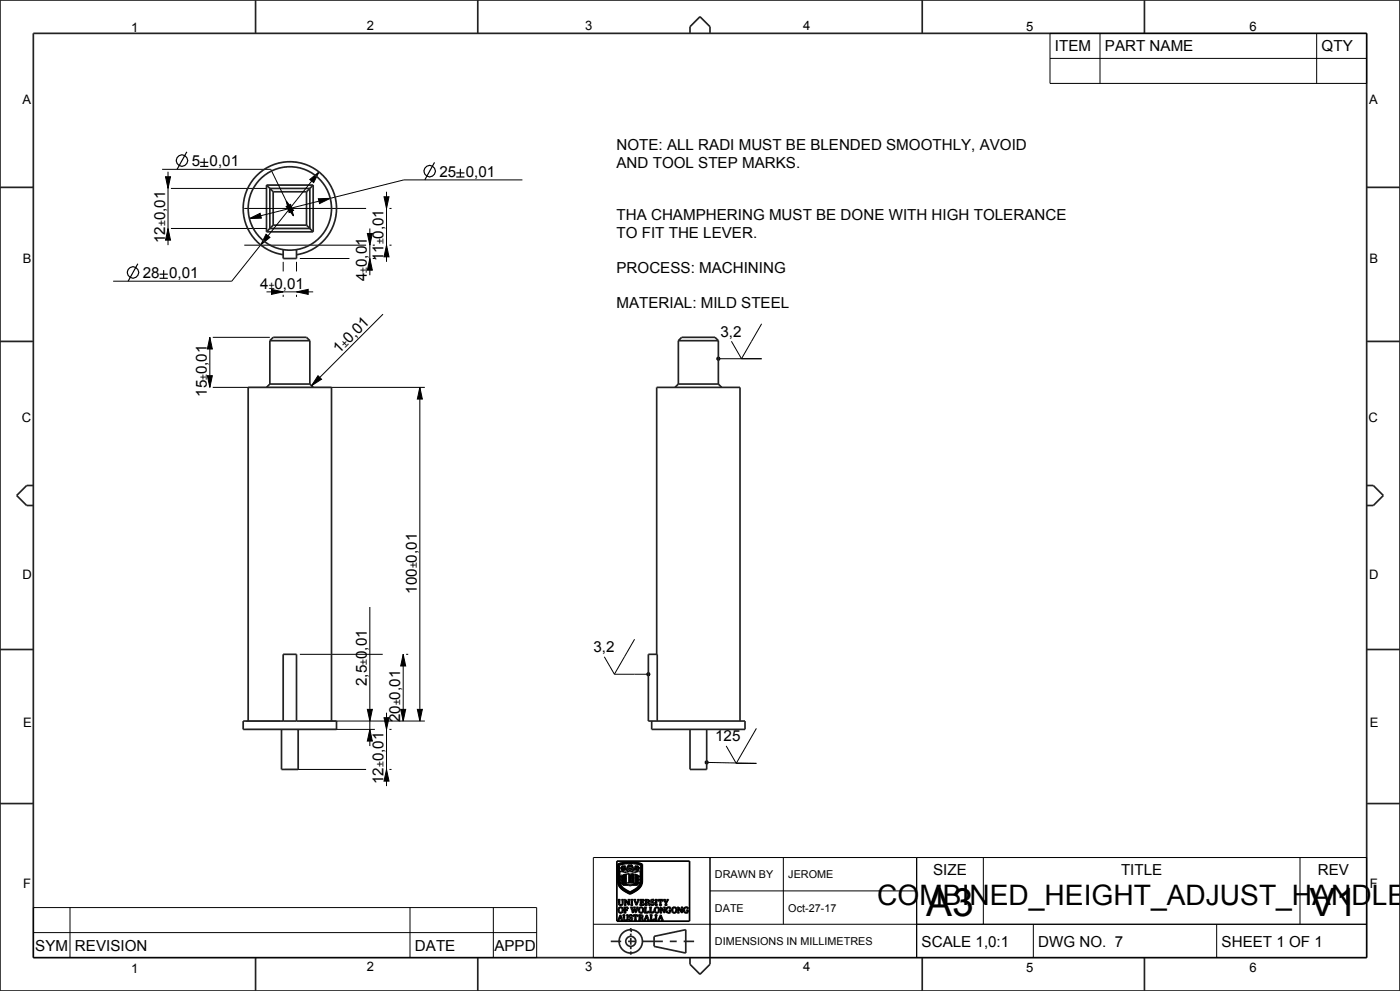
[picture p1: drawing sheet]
<svg xmlns="http://www.w3.org/2000/svg" width="420mm" height="297mm" viewBox="0 0 420 297" stroke-linecap="round" stroke-linejoin="round" font-family="sans-serif">
<g fill="none" stroke="#000" stroke-width=".51">
<path d="M185.1 258.1h21.8v18h-21.8zM185.3 259l1.5-.5 1.8-.2 2.2 .2 1.9 .5-.1 5.6-.3 1-.9 .9-2.4 1.4-1.8-.9-1.1-1-.7-1.6zM185.4 259.1l1.7-.5 2.1-.2 2 .2 1.4 .5v5.4l-.4 1.1-.9 .9-2.3 1.3-1.8-1-1.1-.9-.6-1.6zM185.6 259.2l1.5-.5 1.7-.1 2 .1 1.7 .5-.2 5.8-.8 1.2-1.9 1.2a1.1 1.1 0 0 1-1.6-.2l-1.6-1.1-.7-1.2zM185.8 259.3l1.4-.4 1.8-.1 1.8 .1 1.5 .4-.2 5.7-.9 1.2-2.1 1.3-2.2-1.3-1-1.2zM186.6 259.5l.4 .4 .5-.4-.2 .7 .3 .6-.5-.2-.6 .3 .2-.5-.5-.2 .5-.2zM186.7 259.6l.1 .4zM187.3 259.7l.1-.1-.2 .3zM188.4 259.2l.5 .1 .1 .4 .2-.4 .4-.1-.1 .6 .6 .2-.3 .3h-.5l-.3 .7-.3-.7-.7-.3 .6-.2zM188.6 259.4l.3 .3zM189.2 259.4h.3l-.3 .3zM189.5 259.9l.5 .1z"/>
<path d="M190.6 259.6l.3 .3zM191 259.9l-.5-.4v.4l.2 .3-.3 .6 .6-.2 .2 .3h.4l-.3-.5M191 259.9h.1M191 259.9l.4-.4v.6l.5 .1-.6 .2M191.4 259.6l-.2 .4zM185.4 269.6h.7l-.2 .2v1.1l.4 .3 .4-.3v-1l-.2-.3h.6l-.2 .2-.2 1.3-.5 .2-.5-.2-.1-1.3zM185.8 273.2h.1M185.9 272.1l.4-.1 .3 .3 .1 .8-.3 .4-.6-.3zM185.9 261.2l1.8 .2 1.4-.2 1.2 .2 1.8-.2v3.2l-.5 1.1-.9 .9-1.7 .9-1.9-1.1-.7-.7-.4-.9zM186.1 274.5v.1a.3 .3 0 0 1 .2 .3 .3 .3 0 0 1-.4 .3zM186.1 274.2l.9 1.6h-.8l.3-.1-.2-.5h-.5l-.2 .5 .2 .1h-.5zM186.3 260.2h.1"/>
<path d="M186.3 260.2l.3-.1zM186.3 264.5h.2zM186.3 262.6l.2 .1zM186.3 263.3l.4 .3-.2 .3-.3-.3zM186.3 262.4l.4 .2-.3 .4-.2-.3zM186.3 264.2l.4 .2-.3 .4-.2-.3zM186.7 260.6l.1-.1-.2 .3zM186.8 262.2h.2l-.1 2.9 2.1 .2 2.2-.2v-2.6l-.1 2.5-.1-2.8h.3v2.1a.68 .68 0 0 1-.1 .9 .68 .68 0 0 1-.9 0l-1.3 .2-2.2-.2zM186.8 274.2h.7l-.2 .2v1l.5 .4 .4-.4v-.9l-.3-.3h.6l-.2 .2-.2 1.3-.5 .2-.4-.2-.1-1.3zM186.9 260.5l.4-.3-.1 .2zM187.1 260.6h.1M187.1 271.9h1.3v.5l-.4-.4a.34 .34 0 0 0-.5 .3 .34 .34 0 0 0 .4 .4l.2-.3v.7l-.5-.3v.6l.2 .2h-.7l.2-.3v-1.2z"/>
<path d="M187.2 262.1l-.1 2.7zM187.3 269.6h.4l.9 1.3v-1l-.2-.3h.6l-.3 .3v1.4l-1.1-1.4v1.1l.3 .3h-.6l.2-.3v-1.1zM187.3 262l1.6 .1v.1l-.3-.1 .3 .2v.2l-.3-.1 .3 .2v.2l-.3-.1 .3 .3h-.3l.3 .3-.3-.1 .3 .2v.2l-.3-.1 .3 .2-.3 .1 .3 .3h-.3l.3 .1v.2l-.3-.1 .3 .4h-1.6zM187.4 264.1l.3 .1M187.4 264.1l.1 .1M187.4 262.8h.5zM187.4 264.4h.5zM187.4 263.9h.5zM187.4 262.5h.5zM187.4 263.6h.5zM187.4 263.1h.5zM187.4 262.2h.5z"/>
<path d="M187.5 264.2h.1M187.5 263.4h.3M187.5 260.2l.9 .8-.7-.3zM187.7 264.2h-.2M187.7 264.2h.2h-.4M187.8 263.3l-.3 .1M187.8 263.3h.1M187.8 263.3v.1M188.1 260l.4-.1zM188.7 263.5h.1M188.8 260.2l.5 .1-.4 .1zM188.8 274.3l.9-.1v.4l-.4-.3-.4 .2 .8 .7-.3 .6-.8 .1v-.5l.5 .4 .5-.3-.9-.6z"/>
<path d="M189.1 262.1l1.7-.1v2.6l-1.7 .1zM189.2 269.6h.7l-.2 .2v1.2l.2 .3h-.7l.2-.3v-1.2zM189.4 263l.9 .1zM189.4 262.2l.9 .1zM189.4 263.5l.9 .2zM189.4 262.7l.9 .1zM189.4 262.7h.1M189.4 263.8l.9 .1zM189.4 264l.9 .2zM189.4 263.8h.1M189.4 263.2l.8 .2M189.4 263.2v.1"/>
<path d="M189.4 262.4l.9 .2zM189.4 263.3l.9 .1M189.4 264.3l.9 .2zM190 274.2h1.3v.5l-.5-.4v1.4l.2 .1h-.8l.3-.1v-1.4l-.6 .4zM190.1 269.6h.7l-.2 .2 .4 1.2 .4-1.1-.2-.3h.6l-.8 1.7zM190.2 262.6h.1M190.2 264.4h.1M190.2 263.4h.1M190.3 272.5l-.5 1.1-.7-1.7h.7l-.2 .2 .3 1.1 .4-.9-.3-.4h.7l-.2 .2 .3 1.1 .1-.4M190.3 272.5h.1M190.3 272.5l.5 1.1 .7-1.7h-.6l.2 .2-.1 .6M190.4 260.2h.1l-.1 .4-.7 .4z"/>
<path d="M190.8 260.2l.3 .3zM190.8 260.2h.1M190.9 271.3h.1M190.9 262.1l.1 2.7zM190.9 260.1l.3 .3zM190.9 272.8h.1M191.1 265h.1M191.2 260.5l.3 .3zM191.3 260.4h.1M191.4 263.5l.4-.1a.25 .25 0 0 1 .1 .3 .25 .25 0 0 1-.3 .1l.1-.2zM191.4 264.4l.4-.1v.5h-.2l.1-.2zM191.4 262.6l.4-.2v.6h-.2l.1-.3z"/>
<path d="M191.4 260.1l.4 .1zM191.5 274.2l1.3 .2v.4l-.4 .2 .3 .2 .4 .7-.4-.1-.2-.6-.3-.1h-.2v.6l.3 .1h-.8l.3-.1v-1.3zM191.8 262.4h.1M191.9 269.6h1.3v.5l-.5-.4a.32 .32 0 0 0-.3 .3 .32 .32 0 0 0 .2 .4l.3-.3v.6l-.2-.2h-.3a.44 .44 0 0 0 .1 .5 .44 .44 0 0 0 .5 .1l.3-.3v.5h-1.4l.3-.5-.1-1zM192 272.1l.5-.1 .3 .3v.8l-.3 .4-.6-.4zM192 274.3l.5 .1v.5l-.5 .1zM193.3 271.9h.7l-.3 .2v1.4l.6-.1 .3-.4v.6h-1.4l.3-.2v-1.3zM193.7 271.1l-.2 .2h.7l-.2-.2M193.7 271.1v-1.3l-.2-.2 1 .1 .3 .4-.4 .3 .3 .2 .3 .7-.4-.1-.3-.7h-.4v.6M193.7 271.1h.1M193.9 269.7l.6 .1-.1 .5-.5 .1zM193.9 271.1h.1"/>
<path d="M194 274.5v.3a.24 .24 0 0 1 .1 .4 .24 .24 0 0 1-.4-.1zM194 274.2l.9 1.6h-.8l.2-.1-.1-.5h-.5l-.2 .5 .2 .1h-.5zM194.8 271.9h.7l-.2 .2v1.4l.5-.1 .3-.4a.5 .5 0 0 1-.2 .6 .5 .5 0 0 1-.6 0h-.5l.2-.4v-1.1zM194.9 274.2h.8l-.2 .2v1.4l.5-.1 .2-.4 .1 .5h-1.3l.2-.1v-1.3zM195.3 269.8l.9-.2v.5l-.4-.4-.4 .2 .8 .7-.2 .6-.8 .1v-.5l.5 .4 .4-.3-.9-.6zM196.4 274.2h.8l-.3 .2v1.3l.3 .1h-.8l.3-.1v-1.3zM196.5 269.6h.7l-.2 .2v1.2l.2 .3h-.7l.3-.2v-1.2zM196.8 272.1l.4-.1 .3 .3v.7l-.2 .5h-.4l-.3-.3zM197.5 269.6h.8a.4 .4 0 0 1 .5 .1 .4 .4 0 0 1 .1 .4l-.6-.4v1.4l.2 .2h-.7l.2-.2v-1.4l-.5 .4zM198 271.9a1.64 1.64 0 0 1 1.2 1.2l.1 .1v-1l-.3-.3h.7l-.3 .3v1.4l-1.1-1.4v1.1l.3 .3h-.6l.2-.5v-1zM198.1 274.5l.3 .7h-.5zM198.2 274.2l.8 1.6h-.7l.2-.1-.1-.5h-.5l-.2 .5 .2 .1h-.5z"/>
<path d="M199 269.6h.7l-.2 .2 .1 .3a.27 .27 0 0 0 .4 .2 .27 .27 0 0 0 .2-.4l-.2-.3h.6l-.7 1v.5l.3 .2h-.8l.3-.2v-.5zM200 272.1l1.1-.2v.5l-.4-.4-.4 .1-.3 .7 .2 .5 .4 .2 .3-.1v-.5l-.2-.1h.6l-.2 .7-.6 .1-.6-.3-.2-.6zM202 272.1l.4-.1 .3 .3 .1 .8-.4 .4-.6-.3zM203.2 271.9a1.51 1.51 0 0 1 1.3 1.2l.1-.9-.3-.3h.6l-.2 .3v1.4l-1.2-1.4 .1 1.1 .2 .3h-.6l.2-.7v-.8zM205.3 272.1l1.1-.2v.5l-.7-.4-.4 .8 .2 .5 .4 .2 .3-.1v-.5l-.3-.1h.7l-.2 .7-.6 .1-.6-.3-.2-.6z"/>
<circle cx="189" cy="260" r=".16"/>
<circle cx="186.2" cy="272.8" r=".83"/>
<circle cx="186.4" cy="263.6" r=".1"/>
<circle cx="187" cy="260.2" r=".17"/>
<circle cx="192.3" cy="272.8" r=".82"/>
<circle cx="197" cy="272.7" r=".82"/>
<circle cx="202.3" cy="272.7" r=".82"/>
</g>
<g fill="none" stroke="#000" stroke-width=".35">
<path d="M56 45.5l-2.9 5.2M60 48.6h2.5M60 49.9h2.5M61.3 47.4v2.5M130.4 48.7l-3 5.2M136.9 51.8h2.4M136.9 53h2.4M138.1 50.6v2.4M41.4 79l-3 5.3M47.9 82.2h2.4M47.9 83.4h2.4M49.1 81v2.4"/>
<circle cx="54.6" cy="48.1" r="1.72"/>
<circle cx="128.9" cy="51.3" r="1.72"/>
<circle cx="39.9" cy="81.7" r="1.72"/>
</g>
<g fill="#000">
<path d="M49.7 53h1.5l-.8 3.5zM92.9 53.8l2.8-2.3-1.6 3.2zM95.5 59.6l3.6-.2-3.2 1.6zM50.4 68.5l.8 3.5h-1.5zM74.8 65.5l3.2-1.6 .4 1.5zM79.8 70.2l1.2 .9-2.8 2.3zM85.9 60.2l2.2 2.8-1.4 .7zM85.8 61.9l1.4-.7 .9 3.5zM110.2 70h1.5l-.7 3.5zM111 77.5l.7 3.5h-1.5zM116 73.5l.7 3.5h-1.5zM115.2 59h1.5l-.7 3.5z"/>
<path d="M81.5 86.7l3.5 .8-3.5 .7zM89 87.5l3.5-.8v1.5zM62.2 112.6h1.5l-.7 3.5zM63 101.1l.7 3.5h-1.5zM95.4 112.6l1.1 1.1-3 1.9zM126 116.1l.7 3.5h-1.5zM215.1 107.3l.3-.3 .4 .1 .2 .4-.2 .4-.4 .1-.3-.3zM121 196.1l.7 3.5h-1.5zM110.2 212.6h1.5l-.7 3.5zM111 218.6l.7 3.5h-1.5zM115.2 215.1h1.5l-.7 3.5zM120.2 212.6h1.5l-.7 3.5z"/>
<path d="M125.2 212.6h1.5l-.7 3.5zM194.1 201.8l.3-.2 .4 .1 .2 .4-.2 .4-.4 .1-.3-.3zM116 230.6l.7 3.5h-1.5zM211.6 228.3l.3-.3 .4 .1 .2 .4-.2 .4-.4 .1-.3-.3z"/>
</g>
<g fill="none" stroke="#000" stroke-width=".3">
<path d="M315 10h95v15h-95zM315 17.5h95M330 10v15M395 10v15M48.6 50.7h32.6l6.9 14M49.7 53h1.5l-.8 3.5zM50.4 51.5v22M51.3 56.5h28.7M92.9 53.8l2.8-2.3-1.6 3.2zM95.5 59.6l3.6-.2-3.2 1.6zM95.7 51.5l-26.2 32.8h-35.6M115.2 59h1.5l-.7 3.5z"/>
<path d="M116 57.5v21M156.7 53.9h-35.6l-46.3 11.6M50.4 68.5l.8 3.5h-1.5zM51.3 68.5h28.7M73.3 73.5h36.5M73.3 62.5h36.5M74.8 65.5l3.2-1.6 .4 1.5zM79.8 70.2l1.2 .9-2.8 2.3zM85 78.5v2.8M85.8 61.9l1.4-.7 .9 3.5zM85.9 60.2l2.2 2.8-1.4 .7zM89 78.5v2.8"/>
<path d="M90 77.5h14.8M110.2 70h1.5l-.7 3.5zM111 77.5l.7 3.5h-1.5zM111 68.5v14M111.8 77.5h.7M111.8 73.5h.7M116 73.5l.7 3.5h-1.5zM116.8 73.5h.7M116.8 62.5h.7M80 87.5h14M81.5 86.7l3.5 .8-3.5 .7zM85 88.3v.7"/>
<path d="M89 87.5l3.5-.8v1.5zM89 88.3v.7M114.9 94.1l-21.4 21.5M228.5 97l-6.1 10.5-3-5.2M62.2 112.6h1.5l-.7 3.5zM63 101.1l.7 3.5h-1.5zM63 101.1v15M63.8 116.1h63.7M63.8 101.1h17.2M95.4 112.6l1.1 1.1-3 1.9zM126 116.1l.7 3.5h-1.5zM126 116.1v100"/>
<path d="M215.1 107.3l.3-.3 .4 .1 .2 .4-.2 .4-.4 .1-.3-.3zM216 107.5h12.5M90 196.1h24.8M111 181.9v41.7M121 196.1l.7 3.5h-1.5zM121 196.1v20M121.8 196.1h.7M181.3 196.8l3 5.3M190.4 191.6l-6.1 10.5M74 218.6h38.5M74 216.1h10M90 216.1h37.5"/>
<path d="M110.2 212.6h1.5l-.7 3.5zM111 218.6l.7 3.5h-1.5zM115.2 215.1h1.5l-.7 3.5zM116 213.6v22M116.8 218.6h.7M120.2 212.6h1.5l-.7 3.5zM125.2 212.6h1.5l-.7 3.5zM184.3 202.1h9.7M194.1 201.8l.3-.2 .4 .1 .2 .4-.2 .4-.4 .1-.3-.3zM226.9 218.3l-6 10.5M85.5 230.6h24.3M116 230.6l.7 3.5h-1.5z"/>
<path d="M116.8 230.6h.7M211.6 228.3l.3-.3 .4 .1 .2 .4-.2 .4-.4 .1-.3-.3zM212.5 228.5l14.4 .3h-6M217.8 223.6l3.1 5.2M178 257h232v30h-232zM213 257v30M235 257v20M275 257v30M295 257v20M390 257v20M10 272h151v15h-151zM10 279.5h151"/>
<path d="M21 272v15M123 272v15M148 272v15M178 277h232M213 267h62M310 277v10M365 277v10"/>
</g>
<g fill="none" stroke="#222226" stroke-width=".51">
<path d="M0 0h420v297h-420zM10 10h400v277h-400zM76.7 0v10M143.3 0v10M207 10v-2l3-3 3 3v2M276.7 0v10M343.3 0v10M0 56.2h10M80 55.5v14M80 55.5l2 2M80 55.5h14M81 56.5h12v12h-12z"/>
<path d="M82 57.5v10M82 57.5h10M92 57.5v10M94 55.5l-2 2M94 55.5v14M410 56.2h10M80 69.5h14M82 67.5h10M82 67.5l-2 2M85 74.8v2.7h4v-2.7M92 67.5l2 2M0 102.3h10"/>
<path d="M81 102.1l1-1h10l1 1M81 115.1l-1 1M81 102.1v13M81 115.1h12M81 102.1h12M93 102.1v13M93 115.1l1 1M203.5 115.1h12M203.5 102.1h12M203.5 102.1l1-1h10l1 1M203.5 115.1l-1 1M203.5 102.1v13"/>
<path d="M215.5 102.1v13M215.5 115.1l1 1M410 102.3h10M10 145.5h-2l-3 3 3 3h2M410 145.5h2l3 3-3 3h-2M0 194.7h10M85 196.1h4v20h-4zM197.2 196.1h-2.7v20M410 194.7h10M0 240.8h10M410 240.8h10M189.2 279.1h.1"/>
<path d="M189.2 278.1v1M189.2 279.8v.7M76.7 287v10M143.3 287v10M183.2 282.1h3.2M188.4 282.1h2.1M189.2 281.1v2M189.2 283.8v.7M189.2 285.1v1M192.6 282.1h6.3M196.2 280.6l9.5-2v7l-9.5-2zM200.9 282.1h2.1"/>
<path d="M205.1 282.1h3.1M207 287v2l3 3 3-3v-2M276.7 287v10M343.3 287v10"/>
<circle cx="189.2" cy="282.1" r="3.5"/>
<circle cx="189.2" cy="282.1" r="1.5"/>
</g>
<!-- layer: 02___PRT_ALL_AXES -->
<g fill="none" stroke="#222226" stroke-width=".51">
<path d="M85 76.3a14 14 0 0 1-9.8-21.4 14 14 0 0 1 23.5 0 14 14 0 0 1-9.7 21.4M197 196.1v-80h25v100M197.2 196.1v20M74.5 216.1v-100h25v100M84.5 218.6v12h5v-12M85 216.1h-12v2.5h28v-2.5h-12M194.5 216.1h29v2.5h-28v-2.5M207 218.6v12h5v-12"/>
<circle cx="87" cy="62.5" r="12.5"/>
</g>
<g font-size="11.7">
<text x="277.8" y="274.5">A3</text>
<text x="392.8" y="274.4">V1</text>
</g>
<text font-size="8.5" x="263.2" y="271.3">COMBINED_HEIGHT_ADJUST_HANDLE</text>
<g font-size="4.6">
<text x="316.5" y="15.3">ITEM</text>
<text x="331.5" y="15.3">PART NAME</text>
<text x="396.5" y="15.3">QTY</text>
<text x="185" y="45.1">NOTE: ALL RADI MUST BE BLENDED SMOOTHLY, AVOID</text>
<text x="57.5" y="49.9">5</text>
<text x="62.9" y="49.9">0,01</text>
<text x="131.8" y="53">25</text>
<text x="139.7" y="53">0,01</text>
<text x="185" y="50.3">AND TOOL STEP MARKS.</text>
<text x="49.5" y="66" transform="rotate(-90 49.5 66)">0,01</text>
<text x="115.1" y="71.5" transform="rotate(-90 115.1 71.5)">0,01</text>
<text x="185" y="66.1">THA CHAMPHERING MUST BE DONE WITH HIGH TOLERANCE</text>
<text x="185" y="71.3">TO FIT THE LEVER.</text>
<text x="49.5" y="72.8" transform="rotate(-90 49.5 72.8)">12</text>
<text x="42.8" y="83.4">28</text>
<text x="50.7" y="83.4">0,01</text>
<text x="110.1" y="80.1" transform="rotate(-90 110.1 80.1)">0,01</text>
<text x="115.1" y="78.3" transform="rotate(-90 115.1 78.3)">11</text>
<text x="185" y="81.8">PROCESS: MACHINING</text>
<text x="78.1" y="86.6">4</text>
<text x="82.4" y="86.6">0,01</text>
<text x="110.1" y="84.3" transform="rotate(-90 110.1 84.3)">4</text>
<text x="185" y="92.3">MATERIAL: MILD STEEL</text>
<text x="216.1" y="100.9">3,2</text>
<text x="101.7" y="106.1" transform="rotate(-45 101.7 106.1)">1</text>
<text x="104.8" y="103" transform="rotate(-45 104.8 103)">0,01</text>
<text x="62.1" y="112.1" transform="rotate(-90 62.1 112.1)">0,01</text>
<text x="62.1" y="119" transform="rotate(-90 62.1 119)">15</text>
<text x="125.1" y="168.6" transform="rotate(-90 125.1 168.6)">0,01</text>
<text x="125.1" y="177.9" transform="rotate(-90 125.1 177.9)">100</text>
<text x="110.1" y="197.5" transform="rotate(-90 110.1 197.5)">0,01</text>
<text x="178" y="195.5">3,2</text>
<text x="110.1" y="205.6" transform="rotate(-90 110.1 205.6)">2,5</text>
<text x="120.1" y="209.6" transform="rotate(-90 120.1 209.6)">0,01</text>
<text x="120.1" y="216.5" transform="rotate(-90 120.1 216.5)">20</text>
<text x="214.6" y="222.2">125</text>
<text x="115.1" y="228.1" transform="rotate(-90 115.1 228.1)">0,01</text>
<text x="115.1" y="235" transform="rotate(-90 115.1 235)">12</text>
<text x="279.9" y="262.3">SIZE</text>
<text x="336.3" y="262.3">TITLE</text>
<text x="395.3" y="262.3">REV</text>
<text x="10.6" y="285">SYM</text>
<text x="22.5" y="285">REVISION</text>
<text x="124.5" y="285">DATE</text>
<text x="148.3" y="285">APPD</text>
<text x="276.5" y="283.8">SCALE 1,0:1</text>
<text x="311.5" y="283.8">DWG NO. 7</text>
<text x="366.5" y="283.8">SHEET 1 OF 1</text>
</g>
<g font-size="3.9">
<text x="39.4" y="9.7">1</text>
<text x="110.1" y="9.1">2</text>
<text x="175.6" y="9.1">3</text>
<text x="240.9" y="9">4</text>
<text x="307.8" y="9.3">5</text>
<text x="374.8" y="9.3">6</text>
<text x="6.8" y="31.1">A</text>
<text x="410.8" y="31.1">A</text>
<text x="6.8" y="78.9">B</text>
<text x="410.8" y="78.9">B</text>
<text x="6.6" y="126.5">C</text>
<text x="410.6" y="126.5">C</text>
<text x="6.8" y="173.5">D</text>
<text x="410.8" y="173.5">D</text>
<text x="6.9" y="217.9">E</text>
<text x="410.9" y="217.9">E</text>
<text x="7" y="266.3">F</text>
<text x="411" y="266.3">F</text>
<text x="39.4" y="291.7">1</text>
<text x="110.1" y="291.1">2</text>
<text x="175.6" y="291.1">3</text>
<text x="240.9" y="291">4</text>
<text x="307.8" y="291.3">5</text>
<text x="374.8" y="291.3">6</text>
</g>
<g font-size="3.3">
<text x="214.5" y="263.3">DRAWN BY</text>
<text x="236.5" y="263.3">JEROME</text>
<text x="214.5" y="273.3">DATE</text>
<text x="236.5" y="273.3">Oct-27-17</text>
<text x="214.5" y="283.3">DIMENSIONS IN MILLIMETRES</text>
</g>
<g font-size="3.2">
<text x="49.5" y="67.8" transform="rotate(-90 49.5 67.8)">±</text>
<text x="115.1" y="73.3" transform="rotate(-90 115.1 73.3)">±</text>
<text x="110.1" y="81.8" transform="rotate(-90 110.1 81.8)">±</text>
<text x="80.6" y="86.6">±</text>
<text x="103.5" y="104.3" transform="rotate(-45 103.5 104.3)">±</text>
<text x="62.1" y="113.9" transform="rotate(-90 62.1 113.9)">±</text>
<text x="125.1" y="170.4" transform="rotate(-90 125.1 170.4)">±</text>
<text x="110.1" y="199.3" transform="rotate(-90 110.1 199.3)">±</text>
<text x="120.1" y="211.4" transform="rotate(-90 120.1 211.4)">±</text>
<text x="115.1" y="229.9" transform="rotate(-90 115.1 229.9)">±</text>
</g>
</svg>
